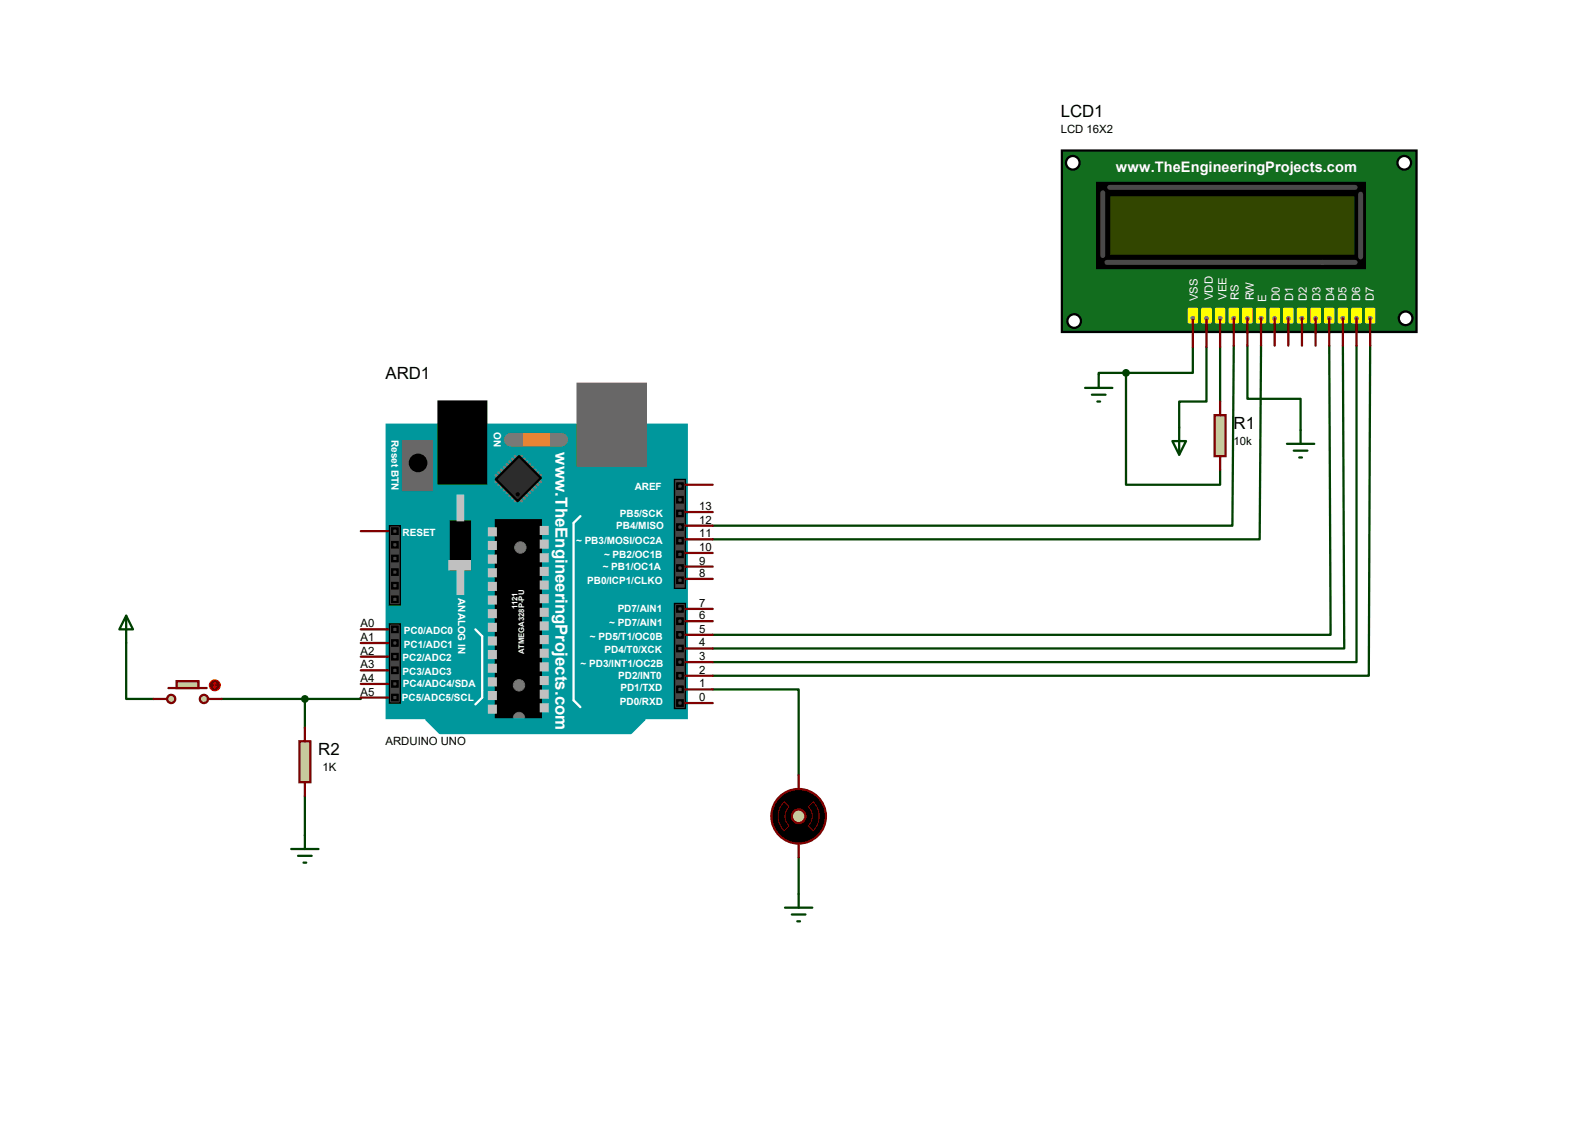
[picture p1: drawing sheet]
<svg xmlns="http://www.w3.org/2000/svg" width="297mm" height="210mm" viewBox="0 0 297 210" stroke-linecap="round" stroke-linejoin="round" font-family="sans-serif">
<g fill="none" stroke="#004000" stroke-width=".42">
<path d="M209.7 69.4h-5.1v.3M209.7 69.4v20.9h17.5v-2.8M222.1 64.6v4.8h-12.4M224.7 64.6v10.2h-5.1v4.8M227.2 64.6v10.2M229.7 64.3l-.2 33.6h-96.8M232.3 64.3v10h9.9v5.8M234.8 64.3l-.2 36.1h-101.9M247.5 64.3l.3 53.9h-115.1M250.1 64.3l.2 56.4h-117.6M252.6 64.3v59h-119.9M255.1 64.3l-.2 61.5h-122.2"/>
<path d="M23.5 119.7v10.4h5.1M41.3 130.1h15.5M56.8 130.1v5.4M67.2 129.9v.2h-10.4M132.7 128.4h16v16M56.8 148.2v7.3M148.7 159.6v6.9"/>
</g>
<path d="M72 79.1h55.9v54.6h-55.9z" fill="#00979c" stroke="#00979c" stroke-width=".42"/>
<g fill="#686767" stroke="#686767" stroke-width=".42">
<path d="M107.6 71.5h12.7v15.2h-12.7z"/>
<path d="M75.1 82.1h5.3v9.2h-5.3z"/>
</g>
<g fill="#000" stroke="#000" stroke-width=".42">
<path d="M81.7 74.8h8.9v15.2h-8.9zM83.9 97.1h3.6v8.9h-3.6zM92.3 96.9h8.4v36.8h-8.4z"/>
<circle cx="77.9" cy="86.2" r="1.52"/>
</g>
<path d="M108.1 96.1l-1.3 1.3v33l1.3 1.3M88.5 117.2l1.3 1.2v11.5l-1.3 1.2" fill="none" stroke="#fff" stroke-width=".42"/>
<g fill="#c0c0c0" stroke="#c0c0c0" stroke-width=".42">
<path d="M100.7 98.1h1.3v1.3h-1.3z"/>
<path d="M100.7 100.7h1.3v1.2h-1.3z"/>
<path d="M100.7 103.2h1.3v1.3h-1.3z"/>
<path d="M100.7 105.7h1.3v1.3h-1.3z"/>
<path d="M100.7 108.3h1.3v1.3h-1.3z"/>
<path d="M100.7 110.8h1.3v1.3h-1.3z"/>
<path d="M100.7 113.4h1.3v1.2h-1.3z"/>
<path d="M100.7 115.9h1.3v1.3h-1.3z"/>
<path d="M100.7 118.4h1.3v1.3h-1.3z"/>
<path d="M100.7 121h1.3v1.3h-1.3z"/>
<path d="M100.7 123.5h1.3v1.3h-1.3z"/>
<path d="M100.7 126.1h1.3v1.2h-1.3z"/>
<path d="M100.7 128.6h1.3v1.3h-1.3z"/>
<path d="M100.7 131.1h1.3v1.3h-1.3z"/>
<path d="M91.1 98.4h1.2v1.3h-1.2z"/>
<path d="M91.1 100.9h1.2v1.3h-1.2z"/>
<path d="M91.1 103.5h1.2v1.2h-1.2z"/>
<path d="M91.1 106h1.2v1.3h-1.2z"/>
<path d="M91.1 108.5h1.2v1.3h-1.2z"/>
<path d="M91.1 111.1h1.2v1.3h-1.2z"/>
<path d="M91.1 113.6h1.2v1.3h-1.2z"/>
<path d="M91.1 116.2h1.2v1.2h-1.2z"/>
<path d="M91.1 118.7h1.2v1.3h-1.2z"/>
<path d="M91.1 121.2h1.2v1.3h-1.2z"/>
<path d="M91.1 123.8h1.2v1.3h-1.2z"/>
<path d="M91.1 126.3h1.2v1.3h-1.2z"/>
<path d="M91.1 128.9h1.2v1.2h-1.2z"/>
<path d="M91.1 131.4h1.2v1.3h-1.2z"/>
<path d="M83.7 104.5h3.8v1.5h-3.8z"/>
<path d="M85.2 92.3h1v4.6h-1z"/>
<path d="M85.2 106h1v4.6h-1z"/>
</g>
<path d="M95.1 81.9h9.4" fill="none" stroke="#757575" stroke-width="2.5"/>
<path d="M97.7 80.9h4.5v2h-4.5z" fill="#ff8000" stroke="#ff8000" stroke-width=".42"/>
<g fill="none" stroke="#808080" stroke-width=".47">
<path d="M92.3 88.5l.5 .5M92.8 88l.5 .5M92.8 89.2l-.5 .5M93.3 87.5l.6 .5M93.3 89.7l-.5 .6M93.9 87l.5 .5M93.9 90.3l-.6 .5M94.4 86.4l.5 .6M94.4 90.8l-.5 .5M94.9 85.9l.5 .5M94.9 91.3l-.5 .5M95.4 85.4l.5 .5"/>
<path d="M95.4 91.8l-.5 .5M95.9 84.9l.5 .5M95.9 92.3l-.5 .5M96.4 92.8l-.5 .5M96.6 92.8l.6 .5M97.2 92.3l.5 .5M97.2 84.9l-.6 .5M97.7 91.8l.5 .5M97.7 85.4l-.5 .5M98.2 91.3l.5 .5M98.2 85.9l-.5 .5M98.7 90.8l.5 .5"/>
<path d="M98.7 86.4l-.5 .6M99.2 90.3l.5 .5M99.2 87l-.5 .5M99.7 89.7l.5 .6M99.7 87.5l-.5 .5M100.2 89.2l.5 .5M100.2 88l-.5 .5M100.7 88.5l-.5 .5"/>
</g>
<path d="M96.6 84.9l4.1 4.1-4.3 4.3-4.1-4.1z" fill="#2c2c2c" stroke="#000" stroke-width=".42"/>
<circle cx="96.4" cy="92" r=".3" fill="#000" stroke="#000" stroke-width=".19"/>
<path d="M125.6 89.2h2v20.4h-2z" fill="#464646" stroke="#000" stroke-width=".25"/>
<circle cx="96.6" cy="127.6" r="1.06" fill="#757575" stroke="#757575" stroke-width=".19"/>
<g fill="#464646" stroke="#000" stroke-width=".42">
<path d="M126.1 90h1v1h-1z"/>
<path d="M126.1 95.1h1v1h-1z"/>
<path d="M126.1 97.6h1v1h-1z"/>
<path d="M126.1 100.2h1v1h-1z"/>
<path d="M126.1 102.7h1v1h-1z"/>
<path d="M126.1 105.2h1v1.1h-1z"/>
<path d="M126.1 92.5h1v1.1h-1z"/>
<path d="M126.1 107.5h1v1h-1z"/>
</g>
<g fill="#757575" stroke="#757575" stroke-width=".19">
<circle cx="96.9" cy="101.9" r="1.06"/>
<circle cx="96.6" cy="133.7" r="1.06"/>
</g>
<path d="M79.4 133.9h40.6l-2.5 2.6h-35.6z" fill="#00979c" stroke="#00979c" stroke-width=".42"/>
<g fill="#464646" stroke="#000" stroke-width=".25">
<path d="M72.5 97.9h2v14.7h-2z"/>
<path d="M125.6 112.4h2v19.5h-2z"/>
<path d="M72.5 116.2h2v14.7h-2z"/>
</g>
<g fill="#464646" stroke="#000" stroke-width=".42">
<path d="M73 100.9h1v1h-1z"/>
<path d="M73 106h1v1h-1z"/>
<path d="M73 111.1h1v1h-1z"/>
<path d="M73 108.5h1v1.1h-1z"/>
<path d="M73 103.5h1v1h-1z"/>
<path d="M73 98.4h1v1h-1z"/>
<path d="M126.1 112.9h1v1h-1z"/>
<path d="M126.1 115.1h1v1.1h-1z"/>
<path d="M126.1 117.7h1v1h-1z"/>
<path d="M126.1 120.2h1v1h-1z"/>
<path d="M126.1 122.8h1v1h-1z"/>
<path d="M126.1 125.3h1v1h-1z"/>
<path d="M126.1 127.8h1v1.1h-1z"/>
<path d="M126.1 130.4h1v1h-1z"/>
<path d="M73 116.7h1v1h-1z"/>
<path d="M73 119.2h1v1h-1z"/>
<path d="M73 121.8h1v1h-1z"/>
<path d="M73 124.3h1v1h-1z"/>
<path d="M73 126.8h1v1h-1z"/>
<path d="M73 129.4h1v1h-1z"/>
</g>
<g fill="none" stroke="#800000" stroke-width=".42">
<path d="M67.2 98.9h5.1M127.6 97.9h5.1M127.6 95.3h5.1M127.6 90.3h5.1M67.2 119.7h5.1M67.2 117.2h5.1M127.6 118.2h5.1M127.6 115.7h5.1M127.6 113.4h5.1M127.6 107.8h5.1M127.6 105.5h5.1M127.6 103h5.1"/>
<path d="M127.6 100.4h5.1M67.2 129.9h5.1M67.2 127.3h5.1M67.2 124.8h5.1M67.2 122.3h5.1M127.6 130.9h5.1M127.6 128.4h5.1M127.6 125.8h5.1M127.6 123.3h5.1M127.6 120.7h5.1"/>
</g>
<path d="M197.7 28h66.1v33.8h-66.1z" fill="#126d1e" stroke="#000" stroke-width=".42"/>
<path d="M221.4 57.5h1.5v2.5h-1.5z" fill="#ff0" stroke="#ff0" stroke-width=".42"/>
<circle cx="222.1" cy="59.3" r=".25" fill="#494949" stroke="#808080" stroke-width=".42"/>
<path d="M223.9 57.5h1.5v2.5h-1.5z" fill="#ff0" stroke="#ff0" stroke-width=".42"/>
<circle cx="224.7" cy="59.3" r=".25" fill="#494949" stroke="#808080" stroke-width=".42"/>
<path d="M226.4 57.5h1.6v2.5h-1.6z" fill="#ff0" stroke="#ff0" stroke-width=".42"/>
<circle cx="227.2" cy="59.3" r=".25" fill="#494949" stroke="#808080" stroke-width=".42"/>
<path d="M229 57.5h1.5v2.5h-1.5z" fill="#ff0" stroke="#ff0" stroke-width=".42"/>
<circle cx="229.7" cy="59.3" r=".25" fill="#494949" stroke="#808080" stroke-width=".42"/>
<path d="M231.5 57.5h1.5v2.5h-1.5z" fill="#ff0" stroke="#ff0" stroke-width=".42"/>
<circle cx="232.3" cy="59.3" r=".25" fill="#494949" stroke="#808080" stroke-width=".42"/>
<path d="M234.1 57.5h1.5v2.5h-1.5z" fill="#ff0" stroke="#ff0" stroke-width=".42"/>
<circle cx="234.8" cy="59.3" r=".25" fill="#494949" stroke="#808080" stroke-width=".42"/>
<path d="M236.6 57.5h1.5v2.5h-1.5z" fill="#ff0" stroke="#ff0" stroke-width=".42"/>
<circle cx="237.4" cy="59.3" r=".25" fill="#494949" stroke="#808080" stroke-width=".42"/>
<path d="M239.1 57.5h1.6v2.5h-1.6z" fill="#ff0" stroke="#ff0" stroke-width=".42"/>
<circle cx="239.9" cy="59.3" r=".25" fill="#494949" stroke="#808080" stroke-width=".42"/>
<path d="M241.7 57.5h1.5v2.5h-1.5z" fill="#ff0" stroke="#ff0" stroke-width=".42"/>
<circle cx="242.4" cy="59.3" r=".25" fill="#494949" stroke="#808080" stroke-width=".42"/>
<path d="M244.2 57.5h1.5v2.5h-1.5z" fill="#ff0" stroke="#ff0" stroke-width=".42"/>
<circle cx="245" cy="59.3" r=".25" fill="#494949" stroke="#808080" stroke-width=".42"/>
<path d="M246.8 57.5h1.5v2.5h-1.5z" fill="#ff0" stroke="#ff0" stroke-width=".42"/>
<circle cx="247.5" cy="59.3" r=".25" fill="#494949" stroke="#808080" stroke-width=".42"/>
<path d="M249.3 57.5h1.5v2.5h-1.5z" fill="#ff0" stroke="#ff0" stroke-width=".42"/>
<circle cx="250.1" cy="59.3" r=".25" fill="#494949" stroke="#808080" stroke-width=".42"/>
<path d="M251.8 57.5h1.6v2.5h-1.6z" fill="#ff0" stroke="#ff0" stroke-width=".42"/>
<circle cx="252.6" cy="59.3" r=".25" fill="#494949" stroke="#808080" stroke-width=".42"/>
<path d="M254.4 57.5h1.5v2.5h-1.5z" fill="#ff0" stroke="#ff0" stroke-width=".42"/>
<circle cx="255.1" cy="59.3" r=".25" fill="#494949" stroke="#808080" stroke-width=".42"/>
<g fill="#fff" stroke="#000" stroke-width=".42">
<circle cx="199.8" cy="30.3" r="1.27"/>
<circle cx="261.5" cy="30.3" r="1.27"/>
<circle cx="261.7" cy="59.3" r="1.27"/>
<circle cx="200" cy="59.8" r="1.27"/>
</g>
<g fill="#000" stroke="#000" stroke-width=".42">
<circle cx="232.3" cy="43.5" r="3.8"/>
<circle cx="248.8" cy="43.5" r="3.8"/>
</g>
<g fill="none" stroke="#000" stroke-width=".42">
<path d="M229.7 34.6v6.4M246.3 34.6v6.4M205.6 44.8h24.1M209.4 43.5h19.1M212 42.2h16.5M212 46.1h17.7M231 46.1l-2.5 2.5M232.3 47.3v2.6M233.6 47.3v2.6M234.8 46.1v3.8M236.1 46.1h10.2M237.4 44.8h8.9"/>
<path d="M238.6 43.5h6.4M241.2 42.2h5.1M248.8 47.3v2.6M250.1 47.3v2.6M251.3 46.1v3.8"/>
</g>
<g fill="#494949" stroke="#808080" stroke-width=".42">
<circle cx="236.1" cy="46.1" r=".25"/>
<circle cx="237.4" cy="44.8" r=".25"/>
<circle cx="239.9" cy="43.5" r=".25"/>
<circle cx="241.2" cy="42.2" r=".25"/>
<circle cx="246.3" cy="34.6" r=".25"/>
<circle cx="212" cy="42.2" r=".25"/>
<circle cx="209.4" cy="43.5" r=".25"/>
<circle cx="205.6" cy="44.8" r=".25"/>
<circle cx="212" cy="46.1" r=".25"/>
<circle cx="228.5" cy="48.6" r=".25"/>
</g>
<path d="M205.4 35.1h47.7v13.8h-47.7z" fill="#656330" stroke="#000" stroke-width="2.5"/>
<path d="M206.6 34.9h45.7M253.4 36.2v11.6" fill="none" stroke="#494949" stroke-width=".93"/>
<path d="M206.6 36.4h45.7v11.2h-45.7z" fill="#324600" stroke="#000" stroke-width=".25"/>
<circle cx="246.3" cy="48.9" r=".25" fill="#494949" stroke="#808080" stroke-width=".42"/>
<path d="M205.4 35.9v11.7M206.1 48.9h46.2" fill="none" stroke="#494949" stroke-width=".93"/>
<g fill="none" stroke="#800000" stroke-width=".42">
<path d="M222.1 59.5v5.1M224.7 59.5v5.1M227.2 59.5v5.1M229.7 59.3v5M232.3 59.3v5M234.8 59.3v5M237.4 59.3v5M239.9 59.3v5M242.4 59.3v5M245 59.3v5M247.5 59.3v5M250.1 59.3v5"/>
<path d="M252.6 59.3v5M255.1 59.3v5"/>
</g>
<circle cx="148.7" cy="152" r="5.1" fill="#000" stroke="#800000" stroke-width=".42"/>
<path d="M146 149.3l.9 .9a2.46 2.46 0 0 0 0 3.6l-.9 .9a3.9 3.9 0 0 1 0-5.4zM151.4 149.3a3.9 3.9 0 0 1 0 5.4l-.9-.9a2.46 2.46 0 0 0 0-3.6z" fill="none" stroke="#800000" stroke-width=".19"/>
<circle cx="148.7" cy="152" r="1.27" fill="#c8c8aa" stroke="#800000" stroke-width=".42"/>
<path d="M148.7 144.4v2.5M148.7 157.1v2.5" fill="none" stroke="#800000" stroke-width=".42"/>
<path d="M239.6 82.6h5.1M240.9 83.9h2.6M241.9 85.2h.5M242.2 80.1v2.5M146.2 169h5.1M147.4 170.3h2.6M148.5 171.5h.5M148.7 166.5v2.5" fill="none" stroke="#004000" stroke-width=".42"/>
<path d="M226.2 77.3h2v7.6h-2z" fill="#c8c8aa" stroke="#800000" stroke-width=".42"/>
<path d="M227.2 74.8v2.5M227.2 84.9v2.6" fill="none" stroke="#800000" stroke-width=".42"/>
<path d="M202.1 72.2h5M203.3 73.5h2.6M204.3 74.8h.6M204.6 69.7v2.5M219.6 79.6v5.1M218.3 82.1h2.6l-1.3 2.6z" fill="none" stroke="#004000" stroke-width=".42"/>
<circle cx="209.7" cy="69.4" r=".51" fill="#004000" stroke="#004000" stroke-width=".42"/>
<g fill="#c8c8aa" stroke="#800000" stroke-width=".42">
<circle cx="38" cy="130.1" r=".76"/>
<circle cx="31.9" cy="130.1" r=".76"/>
</g>
<path d="M31.4 128.1h7.1" fill="none" stroke="#800000" stroke-width=".42"/>
<path d="M32.9 126.8h4.1v1.3h-4.1z" fill="#c8c8aa" stroke="#800000" stroke-width=".42"/>
<path d="M28.6 130.1h2.5M38.7 130.1h2.6" fill="none" stroke="#800000" stroke-width=".42"/>
<circle cx="40" cy="127.6" r="1.02" fill="#400000" stroke="#f00" stroke-width=".21"/>
<path d="M39.8 127.8l.2 .3M40 127.1v1M40 127.1l-.2 .2M40 127.1l.3 .2M40.3 127.8l-.3 .3" fill="none" stroke="#f00" stroke-width=".21"/>
<path d="M55.8 138h2v7.6h-2z" fill="#c8c8aa" stroke="#800000" stroke-width=".42"/>
<path d="M56.8 135.5v2.5M56.8 145.6v2.6" fill="none" stroke="#800000" stroke-width=".42"/>
<circle cx="56.8" cy="130.1" r=".51" fill="#004000" stroke="#004000" stroke-width=".42"/>
<path d="M23.5 114.6l1.3 2.6h-2.6zM23.5 114.6v5.1M54.2 158.1h5.1M55.5 159.3h2.5M56.8 155.5v2.6M56.5 160.6h.5" fill="none" stroke="#004000" stroke-width=".42"/>
<g font-size="3.1">
<text x="197.5" y="21.8">LCD1</text>
<text x="71.8" y="70.6">ARD1</text>
<text x="229.7" y="79.9">R1</text>
<text x="59.3" y="140.6">R2</text>
</g>
<text font-size="3.1" fill="#fff" x="103.5" y="84.2" transform="rotate(90 103.5 84.2)">www.TheEngineeringProjects.com</text>
<text font-size="2.7" fill="#fff" x="207.8" y="32.1">www.TheEngineeringProjects.com</text>
<g font-size="2.1">
<text x="197.5" y="24.7">LCD 16X2</text>
<text x="229.7" y="82.8">10k</text>
<text x="130.2" y="95">13</text>
<text x="130.2" y="100">11</text>
<text x="130.2" y="97.5">12</text>
<text x="130.2" y="107.4">8</text>
<text x="130.2" y="105.1">9</text>
<text x="130.2" y="102.6">10</text>
<text x="130.2" y="113">7</text>
<text x="67.1" y="119.3">A1</text>
<text x="67.1" y="116.8">A0</text>
<text x="130.2" y="117.8">5</text>
<text x="130.2" y="115.3">6</text>
<text x="67.1" y="124.4">A3</text>
<text x="67.1" y="121.9">A2</text>
<text x="130.2" y="125.4">2</text>
<text x="130.2" y="122.9">3</text>
<text x="130.2" y="120.4">4</text>
<text x="67.1" y="129.5">A5</text>
<text x="67.1" y="127">A4</text>
<text x="130.2" y="130.5">0</text>
<text x="130.2" y="128">1</text>
<text x="60" y="143.6">1K</text>
<text x="71.8" y="138.6">ARDUINO UNO</text>
</g>
<g font-size="2.1" fill="#fff">
<text x="223.1" y="56" transform="rotate(-90 223.1 56)">VSS</text>
<text x="225.8" y="55.9" transform="rotate(-90 225.8 55.9)">VDD</text>
<text x="228.4" y="55.8" transform="rotate(-90 228.4 55.8)">VEE</text>
<text x="230.7" y="55.9" transform="rotate(-90 230.7 55.9)">RS</text>
<text x="233.5" y="55.9" transform="rotate(-90 233.5 55.9)">RW</text>
<text x="235.8" y="56.2" transform="rotate(-90 235.8 56.2)">E</text>
<text x="238.3" y="56" transform="rotate(-90 238.3 56)">D0</text>
<text x="240.8" y="56" transform="rotate(-90 240.8 56)">D1</text>
<text x="243.4" y="56" transform="rotate(-90 243.4 56)">D2</text>
<text x="245.9" y="56" transform="rotate(-90 245.9 56)">D3</text>
<text x="248.5" y="56" transform="rotate(-90 248.5 56)">D4</text>
<text x="250.7" y="56" transform="rotate(-90 250.7 56)">D5</text>
<text x="253.3" y="56" transform="rotate(-90 253.3 56)">D6</text>
<text x="255.8" y="56" transform="rotate(-90 255.8 56)">D7</text>
</g>
<g font-size="1.9" fill="#fff">
<text x="72.9" y="82" transform="rotate(90 72.9 82)">Reset BTN</text>
<text x="91.9" y="80.5" transform="rotate(90 91.9 80.5)">ON</text>
<text x="118.2" y="91.1">AREF</text>
<text x="75" y="99.8">RESET</text>
<text x="107.3" y="101.3">~ PB3/MOSI/OC2A</text>
<text x="114.8" y="98.5">PB4/MISO</text>
<text x="115.4" y="96.2">PB5/SCK</text>
<text x="112.2" y="106.1">~ PB1/OC1A</text>
<text x="112.5" y="103.8">~ PB2/OC1B</text>
<text x="85.3" y="111.4" transform="rotate(90 85.3 111.4)">ANALOG IN</text>
<text x="109.3" y="108.7">PB0/ICP1/CLKO</text>
<text x="75.2" y="118.1">PC0/ADC0</text>
<text x="109.9" y="119.1">~ PD5/T1/OC0B</text>
<text x="113.5" y="116.5">~ PD7/AIN1</text>
<text x="115" y="114">PD7/AIN1</text>
<text x="75" y="125.7">PC3/ADC3</text>
<text x="75" y="123.1">PC2/ADC2</text>
<text x="75.2" y="120.6">PC1/ADC1</text>
<text x="108.1" y="124.2">~ PD3/INT1/OC2B</text>
<text x="112.6" y="121.6">PD4/T0/XCK</text>
<text x="74.8" y="130.5">PC5/ADC5/SCL</text>
<text x="75" y="128">PC4/ADC4/SDA</text>
<text x="115.1" y="126.4">PD2/INT0</text>
<text x="115.4" y="131.3">PD0/RXD</text>
<text x="115.5" y="128.7">PD1/TXD</text>
</g>
<g font-size="1.4" fill="#fff">
<text x="96.4" y="113.4" transform="rotate(-90 96.4 113.4)">1121</text>
<text x="97.6" y="121.7" transform="rotate(-90 97.6 121.7)">ATMEGA328P-PU</text>
</g>
</svg>
